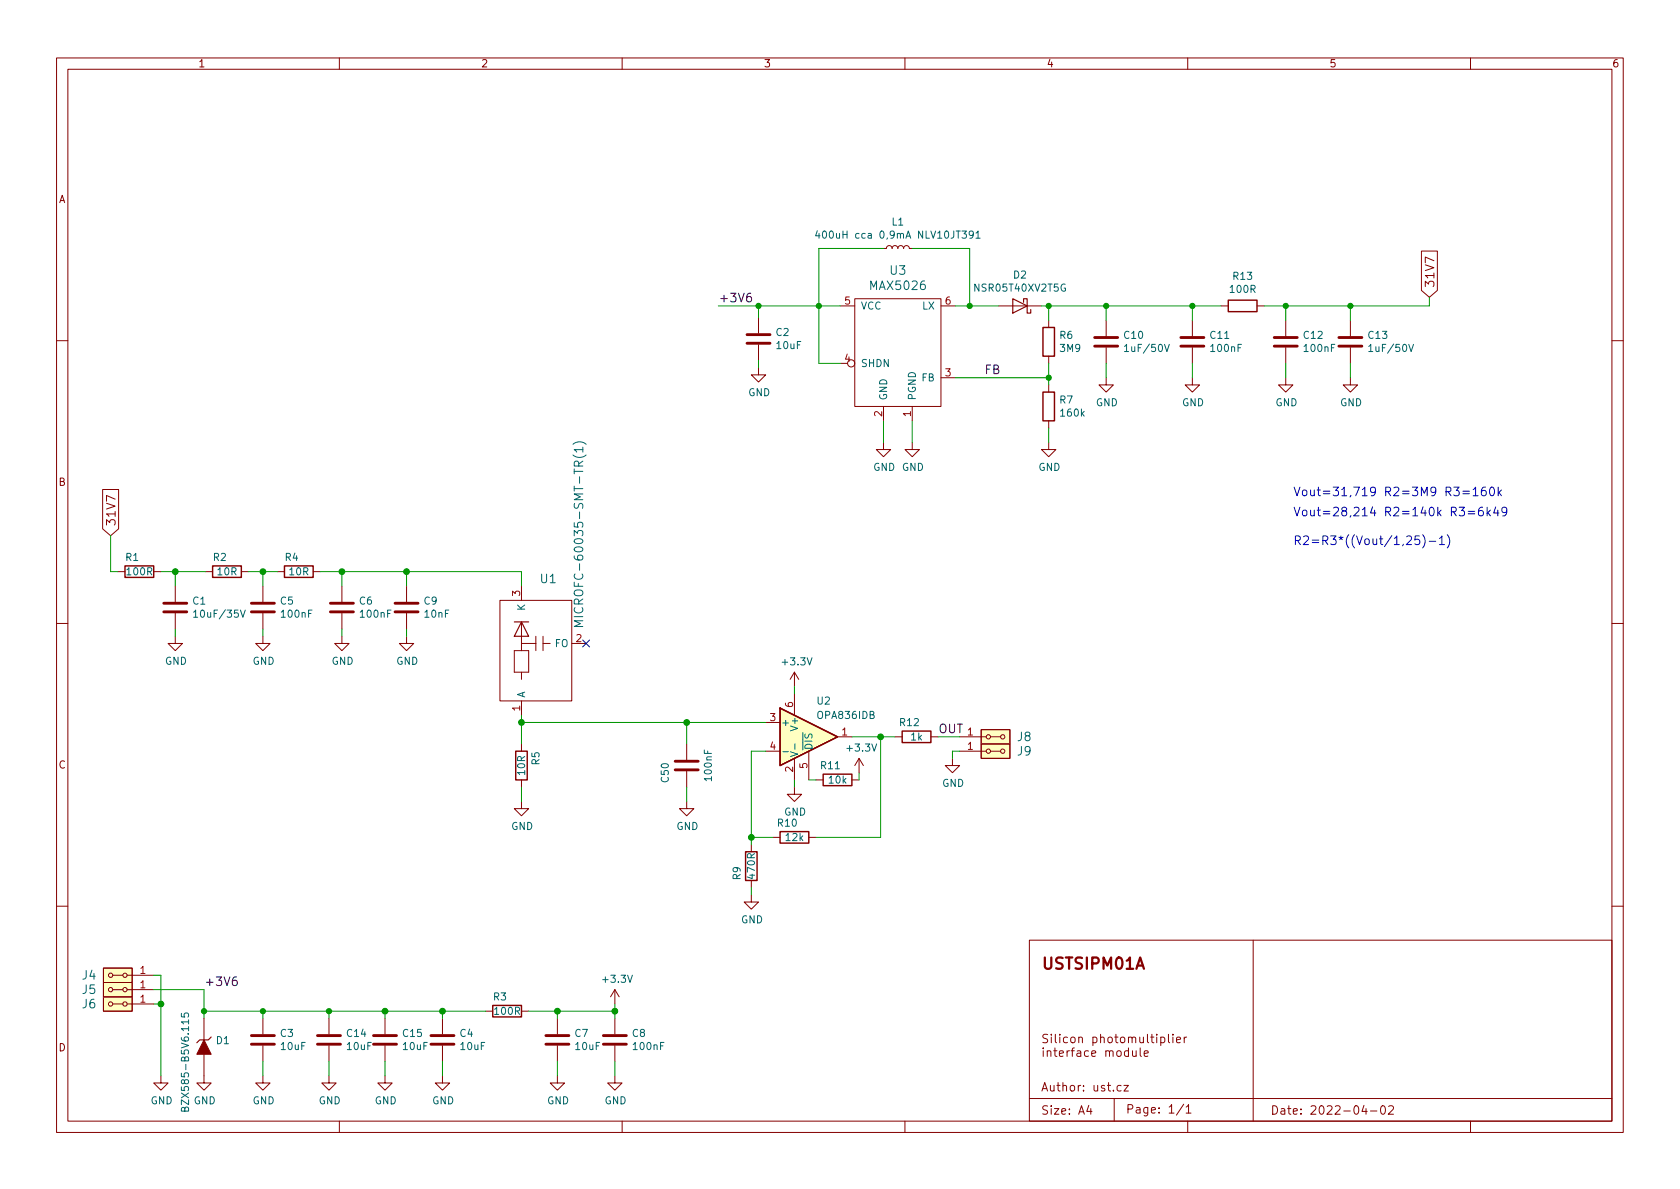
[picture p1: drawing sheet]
<svg xmlns="http://www.w3.org/2000/svg" width="297mm" height="210mm" viewBox="0 0 297 210" stroke-linecap="round" stroke-linejoin="round" font-family="sans-serif">
<g fill="none" stroke="#840000" stroke-width=".18">
<path d="M10 10.2h277v190.1h-277zM12 12.2h273v186.1h-273zM60 10.2v2M110 10.2v2M160 10.2v2M210 10.2v2M260 10.2v2M134.1 56.1v2.8M148.6 54.1h2.5M151.1 52.8h15.3v19.1h-15.3zM156.2 43.9h.5l.2-.3 .3-.2 .4 .2 .1 .3 .2-.3 .3-.2 .4 .1 .1 .4 .3-.4 .4-.1 .2 .2 .2 .3 .1-.3 .4-.2 .3 .2 .2 .3h.5M166.4 54.1h2.5"/>
<path d="M176.5 54.1h7.6M185.4 56.6v1.3M195.6 56.6v2.8M210.8 56.6v2.8M215.9 54.1h1.3M222.2 54.1h1.3M227.3 56.6v2.8M238.8 56.6v2.8M251.3 44.4h2.8v7l-1.4 1.2-1.4-1.2zM10 60.2h2M134.1 65v1.3h1.3l-1.3 1.3-1.3-1.3h1.3M134.1 61v2.7"/>
<path d="M148.6 64.3h1.3M156.2 78.2v1.3h1.3l-1.3 1.3-1.3-1.3h1.3M156.2 71.9v2.5M161.3 78.2v1.3h1.3l-1.3 1.3-1.3-1.3h1.3M161.3 71.9v2.5M166.4 66.8h2.5M185.4 78.2v1.3h1.3l-1.3 1.3-1.3-1.3h1.3M185.4 63v1.3M185.4 68.1v1.2M185.4 74.4v1.3M195.6 66.8v1.3h1.2l-1.2 1.2-1.3-1.2h1.3M195.6 61.5v2.8"/>
<path d="M210.8 66.8v1.3h1.3l-1.3 1.2-1.3-1.2h1.3M210.8 61.5v2.8M227.3 66.8v1.3h1.3l-1.3 1.2-1.2-1.2h1.2M227.3 61.5v2.8M238.8 66.8v1.3h1.2l-1.2 1.2-1.3-1.2h1.3M238.8 61.5v2.8M285 60.2h2M18.1 86.6h2.9v6.9l-1.4 1.2-1.5-1.2zM10 110.2h2M20.8 101.1h1.3M27.2 101.1h1.2M31 112.5v1.3h1.3l-1.3 1.3-1.3-1.3h1.3"/>
<path d="M31 103.6v2.8M31 108.5v2.7M36.3 101.1h1.3M42.7 101.1h1.2M46.5 112.5v1.3h1.3l-1.3 1.3-1.3-1.3h1.3M46.5 103.6v2.8M46.5 108.5v2.7M49 101.1h1.3M55.4 101.1h1.2M60.5 112.5v1.3h1.2l-1.2 1.3-1.3-1.3h1.3M60.5 103.6v2.8M60.5 108.5v2.7"/>
<path d="M71.9 112.5v1.3h1.3l-1.3 1.3-1.3-1.3h1.3M71.9 103.6v2.8M71.9 108.5v2.7M88.4 106.2h12.7v17.7h-12.7zM90.9 115.1h2.6zM90.9 115.1v3.8zM90.9 118.9h2.6zM92.2 112.5v2.6zM92.2 113.8h2.5zM92.2 118.9v1.2zM92.2 103.6v2.6M92.2 110v2.5"/>
<path d="M93.5 115.1v3.8zM94.7 112.5v1.3zM94.7 113.8v1.3zM96 113.8h1.3zM96 112.5v2.6zM101.1 113.8h2.5M140.5 118.9l-.8 1.2M140.5 118.9v2.5M140.5 118.9l.7 1.2M285 110.2h2M92.2 123.9v2.6M92.2 131.6v1.2"/>
<path d="M92.2 137.9v1.3M121.4 131.6v2.8M121.4 136.4v2.8M135.4 127.8h2.5M135.4 132.8h2.5M140.5 139.2v1.3h1.2l-1.2 1.2-1.3-1.2h1.3M140.5 122.7v3.8M140.5 134.1v3.8M143 132.8v5.1M144.3 137.9h1.2M148.1 130.3h2.5M150.6 137.9h1.3"/>
<path d="M151.9 134.1l-.8 1.3M151.9 134.1v2.5M151.9 134.1l.8 1.3M158.2 130.3h1.3M164.6 130.3h1.3M168.4 134.1v1.3h1.3l-1.3 1.2-1.3-1.2h1.3M169.7 130.3h4.7M169.7 132.8h4.7M173.5 129h5.1v2.6h-5.1zM173.5 131.6h5.1v2.5h-5.1zM175.1 130.3h1.8M175.1 132.8h1.8"/>
<path d="M92.2 141.7v1.3h1.3l-1.3 1.3-1.3-1.3h1.3M121.4 141.7v1.3h1.3l-1.3 1.3-1.3-1.3h1.3M132.8 158.2v1.3h1.3l-1.3 1.3-1.2-1.3h1.2M132.8 149.3v1.3M132.8 155.7v1.3M136.7 148.1h1.2M143 148.1h1.3M10 160.2h2M18.3 176.3h5.1v2.5h-5.1zM18.3 173.7h5.1v2.6h-5.1zM18.3 171.2h5.1v2.5h-5.1zM19.9 177.5h1.8"/>
<path d="M19.9 175h1.8M19.9 172.5h1.8M22.5 177.5h4.7M22.5 175h4.7M22.5 172.5h4.7M85.9 178.8h1.2M92.2 178.8h1.3M108.7 175v2.5M108.7 175l-.8 1.3M108.7 175l.8 1.3M182 166.3h103v32h-103zM221.6 166.3v32"/>
<path d="M285 160.2h2M28.4 190.2v1.3h1.3l-1.3 1.3-1.2-1.3h1.2M36.1 186.4v5.1h1.2l-1.2 1.3-1.3-1.3h1.3M36.1 180.1v3.8M46.5 190.2v1.3h1.3l-1.3 1.3-1.3-1.3h1.3M46.5 180.1v2.8M46.5 184.9v2.8M58.2 190.2v1.3h1.2l-1.2 1.3-1.3-1.3h1.3M58.2 180.1v2.8M58.2 184.9v2.8M60 198.3v2M68.1 190.2v1.3h1.2l-1.2 1.3-1.3-1.3h1.3"/>
<path d="M68.1 180.1v2.8M68.1 184.9v2.8M78.2 190.2v1.3h1.3l-1.3 1.3-1.2-1.3h1.2M78.2 180.1v2.8M78.2 184.9v2.8M98.6 190.2v1.3h1.2l-1.2 1.3-1.3-1.3h1.3M98.6 180.1v2.8M98.6 184.9v2.8M108.7 190.2v1.3h1.3l-1.3 1.3-1.3-1.3h1.3M108.7 180.1v2.8M108.7 184.9v2.8M110 198.3v2"/>
<path d="M160 198.3v2M182 194.3h103M184.5 185.3v.2M184.5 185.8v1M185.2 186l.2-.2 .3 .1 .1 .9M185.2 185.8v1M185.2 183l-.5-.1-.3 .3 .1 .3 .7 .3v.5l-.2 .1-.6-.1M185.9 182.9v.1M185.9 183.4v1M186.3 185.8h.6M186.5 185.3v1.3l.4 .2M186.6 182.9v1.3l.2 .2"/>
<path d="M187.3 186.3l.7-.1v-.3l-.5-.1-.2 .2 .1 .7h.6M187.4 182.9v.1M187.4 183.4v1M188.7 185.8v1M188.7 183.5l-.4-.1-.3 .3v.4l.2 .2h.5M189.1 185.8l-.3 .1-.1 .2M189.4 183.5l.2-.1 .4 .1 .1 .6-.1 .2-.4 .1-.2-.1zM189.4 185.8h.6M190 185.3l-.4 .2v1.3M190.5 185.9h.5l.1 .9M190.7 183.5l.3-.1 .3 .1 .1 .9M190.7 183.4v1"/>
<path d="M191.1 186.2h-.5a.29 .29 0 0 0-.2 .3 .29 .29 0 0 0 .2 .3l.5-.1M192.5 185.9l-.5-.1-.3 .3v.4l.2 .2h.6M192.5 195.5l-.4 1h1M192.9 196v1M193 186.3l.7-.1v-.3l-.5-.1-.2 .2 .1 .7h.6M193.2 183.5l.5-.1 .3 .3v.4l-.2 .2h-.6M193.2 183.4v1.5M194.6 183.5l.2-.1 .4 .1v.9M194.6 182.9v1.5M195.5 186l.2-.2 .4 .1 .1 .9M195.5 185.8v1M196 183.5l.2-.1 .4 .1 .1 .6-.2 .2-.3 .1-.2-.1z"/>
<path d="M196.2 186l.2-.2 .3 .1 .1 .9M197 194.3v4M197.1 183.4h.6M197.3 182.9v1.3l.4 .2M197.5 186l.2-.2 .5 .2v.5l-.1 .2-.4 .1-.2-.1zM198.2 183.5l.2-.1 .4 .1 .1 .6-.2 .2-.3 .1-.2-.1zM198.2 192l-.4-.1-.3 .3v.4l.1 .3h.6M198.7 191.9h.8l-.8 1h.8M199.5 183.5l.2-.1 .4 .1 .1 .9M199.5 185.9l-.4-.1-.3 .3v.4l.2 .2h.5M199.5 183.4v1M199.5 185.3v1.5"/>
<path d="M200.2 183.6l.2-.2 .3 .1 .1 .9M200.2 185.8l.1 .9 .4 .1 .2-.1M200.9 185.8v1M201.5 183.4l.1 .9 .4 .1 .2-.1M201.6 185.3v1.3l.2 .2M202.2 183.4v1M202.3 186.3l.7-.1v-.3l-.5-.1-.2 .2 .1 .7h.6M202.9 182.9v1.3l.2 .2M203.5 183.4h.5M203.7 182.9v1.3l.3 .2M204.5 182.9v.1M204.5 183.4v1"/>
<path d="M205.2 183.5l.5-.1 .3 .3v.4l-.2 .2h-.6M205.2 183.4v1.5M206.6 182.9v1.3l.2 .2M207.4 182.9v.1M207.4 183.4v1M208 183.9l.7-.1v-.3l-.5-.1-.2 .2 .1 .7h.6M209.3 195.3l-1.3 1.9M209.4 183.4v1M209.7 195.8l.4-.5v1.5M209.7 196.8h.9M209.8 183.4l-.3 .1-.1 .2M210 198.3v2"/>
<path d="M241.2 195.5l-.4 1h.9M241.5 196v1M242.3 196.5h1.2M244.3 195.6l.2-.1a.81 .81 0 0 1 .5 .7 .81 .81 0 0 1-.3 .8h-.1a.81 .81 0 0 1-.6-.6 .81 .81 0 0 1 .3-.8zM245.5 195.7l.6-.2 .2 .2 .1 .3-.9 1h.9M260 198.3v2"/>
<circle cx="150.5" cy="64.3" r=".63"/>
<circle cx="174.8" cy="132.8" r=".38"/>
<circle cx="174.8" cy="130.3" r=".38"/>
<circle cx="177.3" cy="132.8" r=".38"/>
<circle cx="177.3" cy="130.3" r=".38"/>
<circle cx="19.6" cy="177.5" r=".38"/>
<circle cx="19.6" cy="175" r=".38"/>
<circle cx="19.6" cy="172.5" r=".38"/>
<circle cx="22.1" cy="177.5" r=".38"/>
<circle cx="22.1" cy="172.5" r=".38"/>
<circle cx="22.1" cy="175" r=".38"/>
</g>
<g fill="none" stroke="#840000" stroke-width=".51">
<path d="M132.1 59.2h4M193.5 59.7h4.1M208.8 59.7h4.1M225.3 59.7h4.1M236.7 59.7h4.1M132.1 60.7h4M193.5 61.2h4.1M208.8 61.2h4.1M225.3 61.2h4.1M236.7 61.2h4.1M29 108.2h4M29 106.7h4"/>
<path d="M44.4 108.2h4.1M44.4 106.7h4.1M58.4 108.2h4.1M58.4 106.7h4.1M69.8 108.2h4.1M69.8 106.7h4.1M119.4 136.1h4M119.4 134.6h4M44.4 184.7h4.1M44.4 183.1h4.1M56.1 184.7h4.1M56.1 183.1h4.1"/>
<path d="M66 184.7h4.1M66 183.1h4.1M76.2 184.7h4.1M76.2 183.1h4.1M96.5 184.7h4.1M96.5 183.1h4.1M106.7 184.7h4M106.7 183.1h4"/>
</g>
<path d="M179.1 52.8l2.5 1.3-2.5 1.3zM181 53.5v-.7h.6v2.6h.6v-.7M90.9 110h2.6M92.2 110l1.3 2.5h-2.6zM37.3 183.4l-.5 .5h-1.5l-.5 .5" fill="none" stroke="#840000" stroke-width=".2"/>
<path d="M36.1 183.9l1.2 2.5h-2.5z" fill="#840000" stroke="#840000" stroke-width=".18"/>
<g fill="none" stroke="#006464" stroke-width=".18">
<path d="M144.5 40.8l-.3 .9h.8M144.8 41.3v.8M172.1 41.4l-.3 .2h-.2l-.2-.2 .1-.5h.3l.2 .1a.84 .84 0 0 1-.3 1.1h-.2M172.6 41.2l.3-.3v1.2M172.6 42.1h.7M101.3 78.6a1.75 1.75 0 0 1 2.3 0M103.1 79.5h-1.6l.5 .4M103.1 79.1v.8M198.8 61.3l.4-.4v1.3M198.8 62.2h.7M205.9 60.9l.4 1.3 .4-1.3M242 61.3l.4-.4v1.3"/>
<path d="M242 62.2h.7M249.1 60.9l.4 1.3 .4-1.3M34.2 108.2l.4-.3v1.3M34.2 109.2h.8M42.5 107.9l.4 1.3 .5-1.3M101.5 109h1.6M103.1 109.8h-1.6l1.1 .5-1.1 .5h1.6M138.4 132.9h1M139.8 132.9l1.2 .5-1.2 .4M140.6 131.5v1M32.1 179.2v.6l.6 .1-.1-.2v-.4l.2-.2 .4 .1 .1 .2-.1 .5M32.7 196.1l.2-.3h.3l.1 .2v.5h-1.2l.1-.6 .2-.1 .2 .1 .1 .6"/>
</g>
<g fill="none" stroke="#840000" stroke-width=".25">
<path d="M184.4 57.9h2v5.1h-2zM217.2 53.1h5v2h-5zM184.4 69.3h2v5.1h-2zM22.1 100.1h5.1v2h-5.1zM37.6 100.1h5.1v2h-5.1zM50.3 100.1h5.1v2h-5.1zM91.2 132.8h2v5.1h-2zM137.9 125.2l10.2 5.1-10.2 5.1zM145.5 136.9h5.1v2h-5.1zM159.5 129.3h5.1v2h-5.1zM131.8 150.6h2.1v5.1h-2.1zM137.9 147.1h5.1v2h-5.1z"/>
<path d="M87.1 177.8h5.1v2h-5.1z"/>
</g>
<g fill="#ffffc2" stroke="#ffffc2" stroke-width=".18">
<path d="M173.5 129h5.1v2.6h-5.1z"/>
<path d="M137.9 125.2l10.2 5.1-10.2 5.1z"/>
<path d="M173.5 131.6h5.1v2.5h-5.1z"/>
<path d="M18.3 176.3h5.1v2.5h-5.1z"/>
<path d="M18.3 173.7h5.1v2.6h-5.1z"/>
<path d="M18.3 171.2h5.1v2.5h-5.1z"/>
</g>
<path d="M132.7 51.9a.6 .6 0 0 0-.7 .6v.6l.2 .2 .4 .1 .2-.2 .1-.5-.2-.2-.4-.1-.3 .3M41.8 172.8a.6 .6 0 0 0-.7 .6v.6l.1 .2 .5 .1 .2-.2v-.5l-.1-.2-.4-.1-.3 .3" fill="none" stroke="#0f0f0f" stroke-width=".18"/>
<g fill="none" stroke="#0000c2" stroke-width=".18">
<path d="M251 94.8h-.8v.7l.2-.1h.5l.1 .2v.6l-.3 .1-.5-.1M251.5 94.6a1.75 1.75 0 0 1 0 2.3M252.7 95.7h1.2M254.5 95.2l.4-.4v1.5M254.5 96.3h.9M255.9 94.6a1.74 1.74 0 0 1 0 2.3M258.6 86.9h1.2M258.6 87.3h1.2M259.6 90.4h1.2M259.6 90.9h1.2M260.5 86.6l.4-.5v1.6M260.5 87.7h.8"/>
<path d="M262.1 89.7a.6 .6 0 0 0-.7 .7v.5l.2 .2 .4 .1 .2-.1 .1-.5-.2-.2-.4-.1-.3 .3M262.6 86.1a.6 .6 0 0 0-.7 .7v.6l.2 .2 .4 .1 .2-.2 .1-.5-.2-.2-.4-.1-.3 .3M262.9 89.7v1.5M263.1 90.6l.4 .6M263.5 86.3l.2-.2a.83 .83 0 0 1 .6 .7 .83 .83 0 0 1-.3 .8l-.1 .1a.82 .82 0 0 1-.4-1.4zM263.5 90.2l-.6 .6M264.5 89.6l-.4 1.1h.9M264.8 90.2v1M264.9 86.1v1.6M265 87.1l.5 .6M265.5 86.7l-.6 .5M266.4 90.4l-.3 .2h-.4l-.2-.2 .2-.6 .4-.1 .2 .1a1.01 1.01 0 0 1-.3 1.4h-.3"/>
</g>
<g fill="none" stroke="#009600" stroke-width=".18">
<path d="M127 54.1h21.6M134.1 54.1v2M156.2 43.9h-11.4v20.4h3.8M161.3 43.9h10.1v10.2M168.9 54.1h7.6M184.1 54.1h31.8M185.4 54.1v2.5M195.6 54.1v2.5M210.8 54.1v2.5M227.3 54.1v2.5M238.8 54.1v2.5M252.7 52.6v1.5h-29.2"/>
<path d="M134.1 63.7v1.3M156.2 74.4v3.8M161.3 74.4v3.8M168.9 66.8h16.5M185.4 64.3v3.8M185.4 75.7v2.5M195.6 64.3v2.5M210.8 64.3v2.5M227.3 64.3v2.5M238.8 64.3v2.5M19.6 94.7v6.4h1.2M28.4 101.1h7.9"/>
<path d="M31 101.1v2.5M31 111.2v1.3M43.9 101.1h5.1M46.5 101.1v2.5M46.5 111.2v1.3M56.6 101.1h35.6v2.5M60.5 101.1v2.5M60.5 111.2v1.3M71.9 101.1v2.5M71.9 111.2v1.3M92.2 126.5v5.1M92.2 139.2v2.5"/>
<path d="M92.2 127.8h43.2M121.4 127.8v3.8M121.4 139.2v2.5M135.4 132.8h-2.6v16.5M140.5 121.4v1.3M140.5 137.9v1.3M143 137.9h1.3M150.6 130.3h7.6M151.9 136.6v1.3M155.7 130.3v17.8h-11.4M165.9 130.3h3.8M169.7 132.8h-1.3v1.3"/>
<path d="M132.8 148.1h3.9M132.8 157v1.2M27.2 172.5h1.2v17.7M27.2 175h8.9v5.1M27.2 177.5h1.2M36.1 178.8h49.8M46.5 178.8v1.3M58.2 178.8v1.3M68.1 178.8v1.3M78.2 178.8v1.3M93.5 178.8h15.2M98.6 178.8v1.3"/>
<path d="M108.7 177.5v2.6M46.5 187.7v2.5M58.2 187.7v2.5M68.1 187.7v2.5M78.2 187.7v2.5M98.6 187.7v2.5M108.7 187.7v2.5"/>
</g>
<path d="M103 113.2l1.2 1.2M104.2 113.2l-1.2 1.2" fill="none" stroke="#000084" stroke-width=".18"/>
<g fill="#009600" stroke="#009600" stroke-width=".18">
<circle cx="60.5" cy="101.1" r=".51"/>
<circle cx="31" cy="101.1" r=".51"/>
<circle cx="46.5" cy="101.1" r=".51"/>
<circle cx="195.6" cy="54.1" r=".46"/>
<circle cx="185.4" cy="54.1" r=".46"/>
<circle cx="185.4" cy="66.8" r=".46"/>
<circle cx="144.8" cy="54.1" r=".46"/>
<circle cx="171.4" cy="54.1" r=".46"/>
<circle cx="92.2" cy="127.8" r=".51"/>
<circle cx="121.4" cy="127.8" r=".51"/>
<circle cx="71.9" cy="101.1" r=".51"/>
<circle cx="132.8" cy="148.1" r=".51"/>
<circle cx="68.1" cy="178.8" r=".51"/>
<circle cx="108.7" cy="178.8" r=".51"/>
<circle cx="98.6" cy="178.8" r=".51"/>
<circle cx="78.2" cy="178.8" r=".51"/>
<circle cx="46.5" cy="178.8" r=".46"/>
<circle cx="28.4" cy="177.5" r=".51"/>
<circle cx="58.2" cy="178.8" r=".46"/>
<circle cx="36.1" cy="178.8" r=".46"/>
<circle cx="155.7" cy="130.3" r=".51"/>
<circle cx="134.1" cy="54.1" r=".46"/>
<circle cx="238.8" cy="54.1" r=".46"/>
<circle cx="210.8" cy="54.1" r=".46"/>
<circle cx="227.3" cy="54.1" r=".46"/>
</g>
<text font-size="2.8" fill="#840000" x="184" y="171.4">USTSIPM01A</text>
<g font-size="2.1" fill="#0f0f0f">
<text x="127" y="53.4">+3V6</text>
<text x="174" y="66.1">FB</text>
<text x="165.9" y="129.6">OUT</text>
<text x="36.1" y="174.4">+3V6</text>
</g>
<g font-size="2.1" fill="#006464">
<text x="154" y="51.3">MAX5026</text>
<text x="157.4" y="48.6">U3</text>
<text x="95.6" y="103.1">U1</text>
<text x="103.1" y="108.4" transform="rotate(-90 103.1 108.4)">MICROFC-60035-SMT-TR(1)</text>
<text x="179.9" y="131.1">J8</text>
<text x="179.9" y="133.6">J9</text>
<text x="14.6" y="173.2">J4</text>
<text x="14.6" y="178.3">J6</text>
<text x="14.6" y="175.8">J5</text>
</g>
<g font-size="2.1" fill="#840000">
<text x="253.6" y="51" transform="rotate(-90 253.6 51)">31V7</text>
<text x="20.4" y="93.1" transform="rotate(-90 20.4 93.1)">31V7</text>
<text x="184" y="193">Author: ust.cz</text>
<text x="184" y="197.1">Size: A4</text>
<text x="199" y="196.9">Page: 1/1</text>
<text x="224.6" y="197.1">Date: 2022-04-02</text>
</g>
<g font-size="2.1" fill="#0000c2">
<text x="228.6" y="87.7">Vout=31,719 R2=3M9 R3=160k</text>
<text x="228.6" y="91.3">Vout=28,214 R2=140k R3=6k49</text>
<text x="228.6" y="96.4">R2=R3*((Vout/1,25)-1)</text>
</g>
<g font-size="1.8" fill="#840000">
<text x="35" y="11.9">1</text>
<text x="85" y="11.9">2</text>
<text x="135" y="11.9">3</text>
<text x="185" y="11.9">4</text>
<text x="235" y="11.9">5</text>
<text x="285" y="11.9">6</text>
<text x="10.3" y="35.9">A</text>
<text x="10.3" y="85.9">B</text>
<text x="10.3" y="135.9">C</text>
<text x="10.3" y="185.9">D</text>
</g>
<g font-size="1.8" fill="#006464">
<text x="157.7" y="39.9">L1</text>
<text x="146" y="42.2">400uH cca 0,9mA NLV10JT391</text>
<text x="172.6" y="51.6">NSR05T40XV2T5G</text>
<text x="179.2" y="49.2">D2</text>
<text x="217.6" y="51.8">100R</text>
<text x="218.1" y="49.5">R13</text>
<text x="137.2" y="59.4">C2</text>
<text x="152.1" y="54.7">VCC</text>
<text x="163.1" y="54.7">LX</text>
<text x="187.4" y="59.9">R6</text>
<text x="198.8" y="59.9">C10</text>
<text x="214" y="59.9">C11</text>
<text x="230.6" y="59.9">C12</text>
<text x="242" y="59.9">C13</text>
<text x="137.4" y="61.7">10uF</text>
<text x="152.1" y="64.9">SHDN</text>
<text x="187.5" y="62.2">3M9</text>
<text x="199.3" y="62.2">1uF/50V</text>
<text x="214.2" y="62.2">100nF</text>
<text x="230.7" y="62.2">100nF</text>
<text x="242.5" y="62.2">1uF/50V</text>
<text x="132.3" y="70">GND</text>
<text x="156.8" y="70.9" transform="rotate(-90 156.8 70.9)">GND</text>
<text x="161.9" y="70.9" transform="rotate(-90 161.9 70.9)">PGND</text>
<text x="163" y="67.4">FB</text>
<text x="187.4" y="71.3">R7</text>
<text x="193.7" y="71.8">GND</text>
<text x="209" y="71.8">GND</text>
<text x="225.5" y="71.8">GND</text>
<text x="236.9" y="71.8">GND</text>
<text x="187.6" y="73.7">160k</text>
<text x="154.4" y="83.3">GND GND</text>
<text x="183.6" y="83.3">GND</text>
<text x="22.2" y="99.2">R1</text>
<text x="22.5" y="101.7">100R</text>
<text x="37.7" y="99.2">R2</text>
<text x="38.5" y="101.7">10R</text>
<text x="50.4" y="99.2">R4</text>
<text x="51.2" y="101.7">10R</text>
<text x="34.1" y="106.9">C1</text>
<text x="49.6" y="106.9">C5</text>
<text x="63.6" y="106.9">C6</text>
<text x="75" y="106.9">C9</text>
<text x="92.8" y="108" transform="rotate(-90 92.8 108)">K</text>
<text x="34.9" y="109.2">10uF/35V</text>
<text x="49.9" y="109.2">100nF</text>
<text x="63.8" y="109.2">100nF</text>
<text x="75.1" y="109.2">10nF</text>
<text x="29.1" y="117.5">GND</text>
<text x="44.6" y="117.5">GND</text>
<text x="58.6" y="117.5">GND</text>
<text x="70" y="117.5">GND</text>
<text x="98.1" y="114.4">FO</text>
<text x="138.5" y="117.6">+3.3V</text>
<text x="92.8" y="123.4" transform="rotate(-90 92.8 123.4)">A</text>
<text x="144.5" y="124.6">U2</text>
<text x="138" y="128.4">+</text>
<text x="141.1" y="128.8" transform="rotate(-90 141.1 128.8)">V+</text>
<text x="144.7" y="127.1">OPA836IDB</text>
<text x="159.2" y="128.4">R12</text>
<text x="161.1" y="130.9">1k</text>
<text x="92.8" y="137" transform="rotate(-90 92.8 137)">10R</text>
<text x="95.4" y="135.2" transform="rotate(-90 95.4 135.2)">R5</text>
<text x="125.9" y="137.9" transform="rotate(-90 125.9 137.9)">100nF</text>
<text x="143.6" y="132.7" transform="rotate(-90 143.6 132.7)">~{DIS}</text>
<text x="145.2" y="136">R11</text>
<text x="149.9" y="132.9">+3.3V</text>
<text x="118.2" y="138.3" transform="rotate(-90 118.2 138.3)">C50</text>
<text x="146.6" y="138.6">10k</text>
<text x="166.6" y="139.1">GND</text>
<text x="90.4" y="146.8">GND</text>
<text x="119.6" y="146.8">GND</text>
<text x="137.6" y="146.2">R10</text>
<text x="138.6" y="144.2">GND</text>
<text x="139" y="148.7">12k</text>
<text x="130.9" y="155.6" transform="rotate(-90 130.9 155.6)">R9</text>
<text x="133.5" y="155.3" transform="rotate(-90 133.5 155.3)">470R</text>
<text x="131" y="163.3">GND</text>
<text x="106.8" y="173.8">+3.3V</text>
<text x="87.3" y="176.9">R3</text>
<text x="87.5" y="179.4">100R</text>
<text x="38.3" y="184.6">D1</text>
<text x="49.6" y="183.4">C3</text>
<text x="49.7" y="185.7">10uF</text>
<text x="61.4" y="183.4">C14</text>
<text x="61.4" y="185.7">10uF</text>
<text x="71.3" y="183.4">C15</text>
<text x="71.3" y="185.7">10uF</text>
<text x="81.3" y="183.4">C4</text>
<text x="81.5" y="185.7">10uF</text>
<text x="101.7" y="183.4">C7</text>
<text x="101.8" y="185.7">10uF</text>
<text x="111.8" y="183.4">C8</text>
<text x="112.1" y="185.7">100nF</text>
<text x="26.6" y="195.3">GND</text>
<text x="33.4" y="195.3" transform="rotate(-90 33.4 195.3)">BZX585-B5V6.115</text>
<text x="34.2" y="195.3">GND</text>
<text x="44.6" y="195.3">GND</text>
<text x="56.3" y="195.3">GND</text>
<text x="66.2" y="195.3">GND</text>
<text x="76.4" y="195.3">GND</text>
<text x="96.7" y="195.3">GND</text>
<text x="106.9" y="195.3">GND</text>
</g>
<g font-size="1.8" fill="#a90000">
<text x="149.4" y="53.8">5</text>
<text x="167.1" y="53.8">6</text>
<text x="149.4" y="64">4</text>
<text x="167.1" y="66.5">3</text>
<text x="156" y="73.6" transform="rotate(-90 156 73.6)">2</text>
<text x="161" y="73.6" transform="rotate(-90 161 73.6)">1</text>
<text x="91.9" y="105.4" transform="rotate(-90 91.9 105.4)">3</text>
<text x="101.9" y="113.5">2</text>
<text x="91.9" y="125.7" transform="rotate(-90 91.9 125.7)">1</text>
<text x="140.2" y="125.1" transform="rotate(-90 140.2 125.1)">6</text>
<text x="136.2" y="127.5">3</text>
<text x="148.9" y="130">1</text>
<text x="171.1" y="130">1</text>
<text x="136.2" y="132.6">4</text>
<text x="140.2" y="136.5" transform="rotate(-90 140.2 136.5)">2</text>
<text x="142.7" y="135.9" transform="rotate(-90 142.7 135.9)">5</text>
<text x="171.1" y="132.6">1</text>
<text x="24.8" y="172.2">1</text>
<text x="24.8" y="177.3">1</text>
<text x="24.8" y="174.7">1</text>
</g>
</svg>
